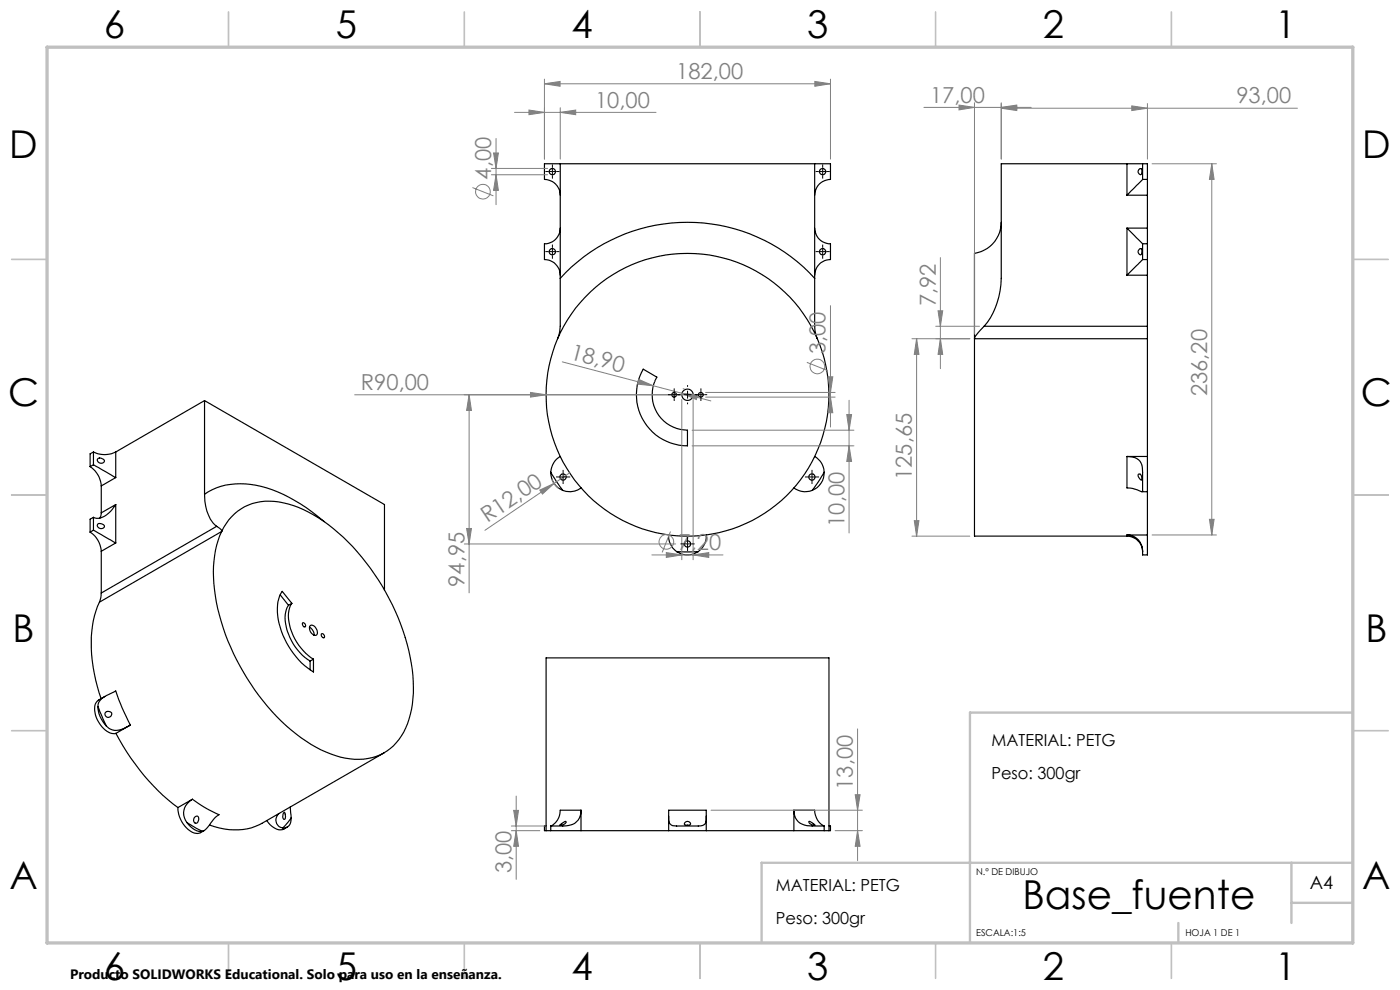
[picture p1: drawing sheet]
<svg xmlns="http://www.w3.org/2000/svg" width="297mm" height="210mm" viewBox="0 0 297 210" stroke-linecap="round" stroke-linejoin="round" font-family="sans-serif">
<g fill="none" stroke="#000" stroke-width=".25">
<path d="M118.9 34.7h-3.4v3.4a3.4 3.4 0 0 1 3.4 3.3M118.9 34.7h53.9M118.9 34.7v24.3M172.8 34.7h3.4v3.4a3.4 3.4 0 0 0-3.4 3.3M172.8 34.7v24.3M239.1 34.7h3.3M239.1 34.7h-26.7v24.3a15.9 15.9 0 0 1-3.6 10.2M239.1 34.7v6.7M241.7 35.8h.2a.78 .78 0 0 1 0 1.3 .69 .69 0 0 1-.5-.6 .69 .69 0 0 1 .3-.7zM242.4 38.1l-3.3 3.3M242.4 34.7h1v3.4M242.4 38.1h1"/>
<path d="M242.4 34.7v3.4M243.4 38.1v3.3M118.9 59v4.8a28 28 0 0 1-.4 7.6l-.2 .5M118.9 59a36.6 36.6 0 0 1 53.9 0M118.9 48.4a3.3 3.3 0 0 1-3.4 3.3v3.4a3.4 3.4 0 0 1 3.4 3.3M172.8 59v6.4a17.2 17.2 0 0 0 .4 6.1l.2 .4M172.8 48.4a3.3 3.3 0 0 0 3.4 3.3v3.4a3.4 3.4 0 0 0-3.4 3.3M212.4 47.2a6.8 6.8 0 0 1-5.7 6.6v18.1M239.1 48.4l3.3 3.3M239.1 58.4h4.3M239.1 48.4h4.3M239.1 41.4h4.3"/>
<path d="M239.1 48.4v10M241.7 52.8l.2-.1a.81 .81 0 0 1 .1 1.3 .66 .66 0 0 1-.5-.5 .66 .66 0 0 1 .2-.7zM242.4 55.1l-3.3 3.3M242.4 55.1h1M242.4 51.7v3.4M242.4 51.7h1M243.4 55.1v3.3M243.4 48.4v3.3M243.4 41.4v7M243.4 51.7v3.4M243.4 58.4v10.8M118.3 71.9a30 30 0 0 1 27.5-18.1 30 30 0 0 1 27.6 18.1"/>
<path d="M118.3 71.9a30 30 0 0 0 27.5 41.8 30 30 0 0 0 27.6-41.8M136.5 78.3l2.8 1.7a7.5 7.5 0 0 0 6.5 11.3v3.3a10.9 10.9 0 0 1-9.3-16.3zM206.7 71.9v41.8h32.4M206.7 71.9h36.7M208.8 69.2l-1.9 2.1-.2 .6M208.8 69.2h34.6M243.4 71.9v24.9M243.4 69.2v2.7M19.1 99a5.3 5.3 0 0 1 2.4 4.1M19.8 98.6l4.8 2.7M19.8 95.9a5.2 5.2 0 0 0 4.8 0M19.8 95.9v2.7"/>
<path d="M19.8 95.9l-.7 .4v2.7M19.8 98.6l-.7 .4M20.8 97.3a1.01 1.01 0 0 1 1.4 .6 .77 .77 0 0 1-1 .3 .77 .77 0 0 1-.5-.8zM24.6 95.9v5.4M43.4 85l-18.8 10.9M43.4 85v19.8M43.4 85l38.2 22v18.2M118.9 96.8a3.9 3.9 0 0 0-2.1 3.4M172.8 96.8a4.1 4.1 0 0 1 2 3.4M239.1 96.8a2.81 2.81 0 0 1 3.2 2.2l.1 5.2-.2 .1a7.7 7.7 0 0 0-3.1-.8zM239.1 96.8h4.3M243.4 96.8v7.5"/>
<path d="M19.1 112.9a5.2 5.2 0 0 1 2.4 4M19.8 112.5l4.8 2.7M19.8 112.5l-.7 .4M19.8 109.7v2.8M19.8 109.7l-.7 .4v2.8M20.7 111.2a.97 .97 0 0 1 1.5 .5 .77 .77 0 0 1-1 .4 .77 .77 0 0 1-.5-.9zM21.5 108.8l-.3 1.1M21.5 103.1v5.7M21.5 116.9v8.9M24.6 107a5.1 5.1 0 0 1-4.1 3l-.7-.3M24.6 101.3l-3.1 1.8M24.6 107v8.2"/>
<path d="M24.6 115.2l-3.1 1.7M24.6 107l-3.1 1.8M43.4 104.8a8.7 8.7 0 0 0 2.6 6.8M43.4 104.8a15 15 0 0 1 13.2-1.3 35.9 35.9 0 0 1 12.2 7.2M46 111.6a1.39 1.39 0 0 1 1 1.1M46 111.6l-24.5 14.2M47 112.7l-25.9 15M49.1 109.6a11.5 11.5 0 0 1 12.1-2.7 31.5 31.5 0 0 1 14.6 10.2 47.6 47.6 0 0 1 11.9 27.4 19.2 19.2 0 0 1-3.1 12.4 10.9 10.9 0 0 1-11.3 3.9 28.8 28.8 0 0 1-14.6-8.8 48.4 48.4 0 0 1-13.3-28.2 19.5 19.5 0 0 1 3.1-13.5zM116.8 100.2l2.6 3.8M116.8 100.2a4 4 0 0 0 2.6 3.8M123.3 103.5a4 4 0 0 1-3.9 .5M141.9 113.5a4.1 4.1 0 0 0 1.6 3.5"/>
<path d="M143.5 117h4.6M143.5 117a4.1 4.1 0 0 0 4.6 0M149.8 113.5a4 4 0 0 1-1.7 3.5M168.4 103.5h.1a4 4 0 0 0 3.8 .5M174.8 100.2l-2.5 3.8M174.8 100.2a4 4 0 0 1-2.5 3.8M239.1 113.7a3.4 3.4 0 0 1 3.3 3.4M239.1 113.5a3.6 3.6 0 0 1 3.3 4.2h1v-4.2M239.1 113.5v.2M239.1 113.5h4.3M241.5 100.6a.83 .83 0 0 1 .6 1.3 1.31 1.31 0 0 1-.6-1.3zM242.3 104.3h1.1"/>
<path d="M243.4 104.3v9.2M21.1 127.7a24.4 24.4 0 0 0-1.1 15.1l1.4 5.4M21.5 125.8l-.4 1.9M59.4 126.2l1.8 2.2M61.2 128.4a6.6 6.6 0 0 0 0 6.1 11.3 11.3 0 0 0 4.6 5.7M61.9 128l-2-2.6a8.9 8.9 0 0 0-.5 7.7 17 17 0 0 0 7.1 9.4v-2.7M61.9 128a6.6 6.6 0 0 0 0 6.1 11.8 11.8 0 0 0 4.6 5.7M61.9 128l-.7 .4M64.2 132.2a.47 .47 0 0 1 .5 .2 .47 .47 0 0 1-.1 .6l-.4-.3zM65.7 133.1a1.9 1.9 0 0 1 .9 1.7M65.8 132.7a1.36 1.36 0 0 1 1.5 1.8l-.1 .1a1.12 1.12 0 0 1-1.5-1.1v-.5zM66.5 139.8l-.7 .4"/>
<path d="M68.2 134.4a.5 .5 0 0 1 .6 .3 .5 .5 0 0 1-.2 .6l-.4-.3zM20.8 149.9a3 3 0 0 1 2.3-2.6l1.5-.7a45.9 45.9 0 0 0 3.1 7.2M20.8 149.9l1.8 4.1M20.8 149.9a6.1 6.1 0 0 0 1.8 4.1M22.3 147.7l-1.4 .8a2.3 2.3 0 0 0-.8 2.6 5.6 5.6 0 0 0 3.8 4.5h.7M24.6 155.6a46 46 0 0 0 13.1 15.7M27.7 153.8a4.7 4.7 0 0 1-4.2 .9l-.9-.7M27.7 153.8l-3.1 1.8M65.8 140.2v1.9M81.5 159.7l-25.9 15a13.2 13.2 0 0 1-11.2 .3M37.7 171.3a5.7 5.7 0 0 0 3.9 5.5 2.19 2.19 0 0 0 1.7-.6M39.7 174.5a3.7 3.7 0 0 0 3.2 1.8"/>
<path d="M39.7 174.5l3.2 1.8M40.8 169.5a26.9 26.9 0 0 0 5.7 3.3l-1.2 1a6.5 6.5 0 0 1-2.4 2.5M40.8 169.5a3.3 3.3 0 0 0-1.1 5M40.8 169.5l-3.1 1.8M41.2 173.5l.6-.4a.81 .81 0 0 1 .3 .9 .81 .81 0 0 1-.7 .6l-.2-.1a.87 .87 0 0 1 0-1zM56.6 174.1a3.7 3.7 0 0 0 3.3 1.9l1.1-.6M59.2 172.6a1.73 1.73 0 0 0-.6 1.7 1.73 1.73 0 0 0 1.4 1.3M60.3 172.3a1.19 1.19 0 0 1 .2 1.4l-.2 .1a.95 .95 0 0 1 0-1.5zM61.6 171.2l.2 2.3M61.8 173.5a1.67 1.67 0 0 1-1.8 2.1M61.8 173.5l-1.8 2.1M115.9 176.2v-36.6h60v36.6"/>
<path d="M115.9 176.2h.9M115.9 175.2h-.4v1h.4M116.8 176.2h6.5M116.8 175.2v1M118.9 174.9l1.2-.6a.91 .91 0 0 1-1.2 .7zM123.3 171.9h-4.4a3.6 3.6 0 0 1-2.1 3.3M123.3 176.2h18.6M123.3 171.9a3.3 3.3 0 0 1-3.9 3.3h-2.6M123.3 171.9v4.3M141.9 171.9h7.9v1.6a1.39 1.39 0 0 1-1.7 1.7h-4.6a1.4 1.4 0 0 1-1.6-1.7zM141.9 176.2h7.9M141.9 173.1v3.1"/>
<path d="M145.3 174.5a.6 .6 0 0 1 .8-.3 .6 .6 0 0 1 .3 .7h-1.1l-.1-.1zM149.8 176.2h18.6M149.8 173.1v3.1M168.4 171.9h4.4a3.6 3.6 0 0 0 2 3.3M168.4 171.9a3.2 3.2 0 0 0 3.9 3.3h2.5M168.4 176.2h6.4M168.4 171.9v4.3M171.6 174.2l1.3 .8a1.04 1.04 0 0 1-1.3-.8zM174.8 176.2h1.1M174.8 175.2v1M175.9 175.2h.3v1h-.3"/>
<circle cx="117.2" cy="36.4" r=".66"/>
<circle cx="174.5" cy="36.4" r=".67"/>
<circle cx="117.2" cy="53.4" r=".67"/>
<circle cx="174.5" cy="53.4" r=".67"/>
<circle cx="143" cy="83.7" r=".5"/>
<circle cx="145.8" cy="83.7" r="1.2"/>
<circle cx="148.7" cy="83.7" r=".5"/>
<circle cx="119.4" cy="101.2" r=".66"/>
<circle cx="145.8" cy="115.4" r=".67"/>
<circle cx="172.2" cy="101.2" r=".67"/>
<circle cx="23" cy="151.5" r=".69"/>
</g>
<g fill="none" stroke="#808080" stroke-width=".21">
<path d="M100.2 39.8l4.5 1.7M104.2 35.7h12M104.2 37.1h12M104.7 32.4h1l-.5 3.3zM105.2 29.4v14"/>
<circle cx="102.5" cy="40.7" r="1.56"/>
</g>
<g fill="none" stroke="#c0c0c0" stroke-width=".35">
<path d="M48.5 2.5v7.5M98.5 2.5v7.5M148.5 2.5v7.5M198.5 2.5v7.5M248.5 2.5v7.5M2.5 55h7.5M287 55h7.5M2.5 105h7.5M287 105h7.5M2.5 155h7.5M287 155h7.5M48.5 200v7.5"/>
<path d="M98.5 200v7.5M148.5 200v7.5M198.5 200v7.5M248.5 200v7.5"/>
</g>
<path d="M287 151.2h-81.2v48.8M250 195.8v4.2M274 183v12.8M274 191.5h13M287 183h-125.4v17" fill="none" stroke="#c0c0c0" stroke-width=".5"/>
<path d="M10 10h277v190h-277z" fill="none" stroke="#c0c0c0" stroke-width=".7"/>
<path d="M104.7 32.4h1l-.5 3.3z" fill="#808080"/>
<path d="M105.2 37.1l.5 3.3h-1z" fill="none" stroke="#808080" stroke-width=".21"/>
<path d="M105.2 37.1l.5 3.3h-1z" fill="#808080"/>
<path d="M115.5 16.8v17M115.5 17.8h60.7M172.9 17.3l3.3 .5-3.3 .5zM176.2 16.8v17" fill="none" stroke="#808080" stroke-width=".21"/>
<path d="M172.9 17.3l3.3 .5-3.3 .5z" fill="#808080"/>
<path d="M115.5 17.8l3.3-.5v1z" fill="none" stroke="#808080" stroke-width=".21"/>
<path d="M115.5 17.8l3.3-.5v1z" fill="#808080"/>
<path d="M109.1 23.8h30.1M115.5 22.9v10.9M118.9 23.8l3.2-.5v1zM118.9 22.9v10.9" fill="none" stroke="#808080" stroke-width=".21"/>
<path d="M118.9 23.8l3.2-.5v1z" fill="#808080"/>
<path d="M112.2 23.3l3.3 .5-3.3 .5z" fill="none" stroke="#808080" stroke-width=".21"/>
<path d="M112.2 23.3l3.3 .5-3.3 .5z" fill="#808080"/>
<g fill="none" stroke="#808080" stroke-width=".21">
<path d="M144.6 84.7v34M147 84.7v34M138.3 117.7h15.1M141.4 117.2l3.2 .5-3.2 .5zM142.2 112.7l-1.7 4.5"/>
<circle cx="141.4" cy="115" r="1.55"/>
</g>
<path d="M141.4 117.2l3.2 .5-3.2 .5z" fill="#808080"/>
<path d="M147 117.7l3.4-.5v1z" fill="none" stroke="#808080" stroke-width=".21"/>
<path d="M147 117.7l3.4-.5v1z" fill="#808080"/>
<g fill="none" stroke="#808080" stroke-width=".21">
<path d="M171.2 76.9l4.4 1.7M175.7 79.9h1l-.5 3.3zM176.2 64.8v25.8M149.7 83.2h27.5M149.7 84.2h27.5"/>
<circle cx="173.4" cy="77.7" r="1.56"/>
</g>
<path d="M175.7 79.9h1l-.5 3.3z" fill="#808080"/>
<path d="M176.2 84.2l.5 3.4h-1z" fill="none" stroke="#808080" stroke-width=".21"/>
<path d="M176.2 84.2l.5 3.4h-1z" fill="#808080"/>
<path d="M119.3 76.8l25.4 6.6M138.9 80.8h.1M144.7 83.4l3.3 .4-.3 1zM144.7 83.4l6.1 1.6M144.9 82.5h.1" fill="none" stroke="#808080" stroke-width=".21"/>
<path d="M144.7 83.4l3.3 .4-.3 1z" fill="#808080"/>
<path d="M135.5 80.5l3.1 1.3-3.3-.3z" fill="none" stroke="#808080" stroke-width=".21"/>
<path d="M135.5 80.5l3.1 1.3-3.3-.3z" fill="#808080"/>
<path d="M146.8 94.6h34.4M146.8 91.3h34.4M180.1 94.6l.6 3.3h-1.1zM180.1 84.9v28.2" fill="none" stroke="#808080" stroke-width=".21"/>
<path d="M180.1 94.6l.6 3.3h-1.1z" fill="#808080"/>
<path d="M179.6 87.9h1.1l-.6 3.4z" fill="none" stroke="#808080" stroke-width=".21"/>
<path d="M179.6 87.9h1.1l-.6 3.4z" fill="#808080"/>
<path d="M114.5 104l3-1.5-2.4 2.3zM117.1 101.7a3.9 3.9 0 0 0 1.4 1.9M120.9 100.3l-18 12.2" fill="none" stroke="#808080" stroke-width=".21"/>
<path d="M114.5 104l3-1.5-2.4 2.3z" fill="#808080"/>
<path d="M98.5 83.7h46.4M99.5 83.7l.5 3.4h-1zM99.5 83.7v42.1M98.5 115.4h44.8" fill="none" stroke="#808080" stroke-width=".21"/>
<path d="M99.5 83.7l.5 3.4h-1z" fill="#808080"/>
<path d="M99 112.1h1l-.5 3.3z" fill="none" stroke="#808080" stroke-width=".21"/>
<path d="M99 112.1h1l-.5 3.3z" fill="#808080"/>
<path d="M75.2 83.7h70.6M112.5 83.2l3.4 .5-3.4 .5z" fill="none" stroke="#808080" stroke-width=".21"/>
<path d="M112.5 83.2l3.4 .5-3.4 .5z" fill="#808080"/>
<path d="M196 22.8h22.8M206.7 21.8v49.1M212.4 22.8l3.3-.5v1zM212.4 21.8v12" fill="none" stroke="#808080" stroke-width=".21"/>
<g fill="none" stroke="#000" stroke-width=".21" stroke-dasharray="15.2 1.3 1.3 1.3" stroke-linecap="butt">
<path d="M116.4 36.4h-.7M117.2 36.4v-.8M117.2 36.4h-.8M117.2 36.4v.8M117.2 36.4h.8M117.2 35.6v-.7M117.2 37.2v.7M118 36.4h.7M173.7 36.4h-.7M174.5 36.4v-.8M174.5 36.4h-.8M174.5 36.4v.8"/>
<path d="M174.5 36.4h.9M174.5 35.6v-.7M174.5 37.2v.7M175.4 36.4h.6M116.4 53.4h-.7M117.2 53.4v-.9M117.2 53.4h-.8M117.2 53.4v.8M117.2 53.4h.8M117.2 52.5v-.6M117.2 54.2v.7M118 53.4h.7"/>
<path d="M173.7 53.4h-.7M174.5 53.4v-.9M174.5 53.4h-.8M174.5 53.4v.8M174.5 53.4h.9M174.5 52.5v-.6M174.5 54.2v.7M175.4 53.4h.6M142.2 83.7h-.5M143 83.7v-.8M143 83.7h-.8M143 83.7v.9"/>
<path d="M143 83.7h.9M143 82.9v-.5M143 84.6v.5M143.9 83.7h.5M144.2 83.7h-.4M145.9 83.7v-.8M145.9 83.7h-.9M145.9 83.7v.9M145.9 83.7h.8M145.9 82.1v-.4M145.9 85.4v.4M147.5 83.7h.4"/>
<path d="M147.9 83.7h-.5M148.7 83.7v-.8M148.7 83.7h-.8M148.7 83.7v.9M148.7 83.7h.8M148.7 82.9v-.5M148.7 84.6v.5M149.5 83.7h.5M118.6 101.2h-.6M119.5 101.2v-.9M119.5 101.2h-.9M119.5 101.2v.8"/>
<path d="M119.5 101.2h.8M119.5 100.3v-.6M119.5 102v.7M120.3 101.2h.7M145 115.4h-.6M145.9 115.4v-.9M145.9 115.4h-.9M145.9 115.4v.8M145.9 115.4h.8M145.9 114.5v-.6M145.9 116.2v.7M146.7 115.4h.7"/>
<path d="M171.4 101.2h-.6M172.3 101.2v-.9M172.3 101.2h-.9M172.3 101.2v.8M172.3 101.2h.8M172.3 100.3v-.6M172.3 102v.7M173.1 101.2h.7"/>
</g>
<path d="M212.4 22.8l3.3-.5v1z" fill="#808080"/>
<path d="M203.4 22.3l3.3 .5-3.3 .5z" fill="none" stroke="#808080" stroke-width=".21"/>
<path d="M203.4 22.3l3.3 .5-3.3 .5z" fill="#808080"/>
<path d="M212.4 22v11.8M212.4 23h62.8M240.1 22.5l3.3 .5-3.3 .5zM243.4 22v11.8" fill="none" stroke="#808080" stroke-width=".21"/>
<path d="M240.1 22.5l3.3 .5-3.3 .5z" fill="#808080"/>
<path d="M212.4 23l3.3-.5v1z" fill="none" stroke="#808080" stroke-width=".21"/>
<path d="M212.4 23l3.3-.5v1z" fill="#808080"/>
<path d="M199.5 54.6v23.6M198.5 69.2h9.3M198.5 71.9h7.2M199 65.9h1l-.5 3.3z" fill="none" stroke="#808080" stroke-width=".21"/>
<path d="M199 65.9h1l-.5 3.3z" fill="#808080"/>
<path d="M199.5 71.9l.5 3.3h-1z" fill="none" stroke="#808080" stroke-width=".21"/>
<path d="M199.5 71.9l.5 3.3h-1z" fill="#808080"/>
<path d="M193.5 71.9h12.2M194.5 71.9v41.8M193.5 113.7h12.2M194 110.4h.9l-.4 3.3z" fill="none" stroke="#808080" stroke-width=".21"/>
<path d="M194 110.4h.9l-.4 3.3z" fill="#808080"/>
<path d="M194.5 71.9l.4 3.3h-.9z" fill="none" stroke="#808080" stroke-width=".21"/>
<path d="M194.5 71.9l.4 3.3h-.9z" fill="#808080"/>
<path d="M244.4 34.7h13.7M257.1 34.7l.5 3.4h-1zM257.1 34.7v78.8M244.4 113.5h13.7" fill="none" stroke="#808080" stroke-width=".21"/>
<path d="M257.1 34.7l.5 3.4h-1z" fill="#808080"/>
<path d="M256.6 110.2h1l-.5 3.3z" fill="none" stroke="#808080" stroke-width=".21"/>
<path d="M256.6 110.2h1l-.5 3.3z" fill="#808080"/>
<path d="M108.5 175.2h7.4M108.5 176.2h6M109 171.9h1l-.5 3.3zM109.5 168.9v17.6" fill="none" stroke="#808080" stroke-width=".21"/>
<path d="M109 171.9h1l-.5 3.3z" fill="#808080"/>
<path d="M109.5 176.2l.5 3.3h-1z" fill="none" stroke="#808080" stroke-width=".21"/>
<path d="M109.5 176.2l.5 3.3h-1z" fill="#808080"/>
<path d="M181.9 154.6v28M150.8 171.9h32.2M177.2 176.2h5.8M181.4 168.6h1.1l-.6 3.3z" fill="none" stroke="#808080" stroke-width=".21"/>
<path d="M181.4 168.6h1.1l-.6 3.3z" fill="#808080"/>
<path d="M181.9 176.2l.6 3.3h-1.1z" fill="none" stroke="#808080" stroke-width=".21"/>
<path d="M181.9 176.2l.6 3.3h-1.1z" fill="#808080"/>
<text font-size="8.5" x="216.9" y="192.7">Base_fuente</text>
<g font-size="8.1">
<text x="22" y="8">6</text>
<text x="71.2" y="8">5</text>
<text x="121.2" y="8">4</text>
<text x="171.2" y="8">3</text>
<text x="221.2" y="8">2</text>
<text x="270.5" y="8">1</text>
<text x="2" y="33.6">D</text>
<text x="289" y="33.6">D</text>
<text x="1.7" y="86.1">C</text>
<text x="288.7" y="86.1">C</text>
<text x="2.7" y="136.1">B</text>
<text x="289.7" y="136.1">B</text>
<text x="2" y="188.6">A</text>
<text x="289" y="188.6">A</text>
<text x="22" y="208">6</text>
<text x="71.2" y="208">5</text>
<text x="121.2" y="208">4</text>
<text x="171.2" y="208">3</text>
<text x="221.2" y="208">2</text>
<text x="270.5" y="208">1</text>
</g>
<g font-size="4.7" fill="#808080">
<text x="143.5" y="16.7">182,00</text>
<text x="126.3" y="22.8">10,00</text>
<text x="197.3" y="21.8">17,00</text>
<text x="262.3" y="21.9">93,00</text>
<text x="104.2" y="38.1" transform="rotate(-90 104.2 38.1)">4,00</text>
<text x="198.5" y="65" transform="rotate(-90 198.5 65)">7,92</text>
<text x="120.8" y="76.1" transform="rotate(15 120.8 76.1)">18,90</text>
<text x="175.1" y="75.2" transform="rotate(-90 175.1 75.2)">3,00</text>
<text x="76.6" y="82.7">R90,00</text>
<text x="256.1" y="84" transform="rotate(-90 256.1 84)">236,20</text>
<text x="193.5" y="101.8" transform="rotate(-90 193.5 101.8)">125,65</text>
<text x="103.4" y="110.9" transform="rotate(-34 103.4 110.9)">R12,00</text>
<text x="179.1" y="111.7" transform="rotate(-90 179.1 111.7)">10,00</text>
<text x="143.9" y="116.6">7,20</text>
<text x="98.5" y="124.5" transform="rotate(-90 98.5 124.5)">94,95</text>
<text x="180.9" y="167.5" transform="rotate(-90 180.9 167.5)">13,00</text>
<text x="108.5" y="185.2" transform="rotate(-90 108.5 185.2)">3,00</text>
</g>
<text font-size="3.9" x="277.9" y="188.5">A4</text>
<g font-size="3.5">
<text x="210.3" y="158.2">MATERIAL: PETG</text>
<text x="210.3" y="165.3">Peso: 300gr</text>
<text x="164.6" y="188.9">MATERIAL: PETG</text>
<text x="164.6" y="196">Peso: 300gr</text>
</g>
<text font-size="2.9" x="14.9" y="207.6">Producto SOLIDWORKS Educational. Solo para uso en la enseñanza.</text>
<g font-size="2">
<text x="207.1" y="185.5">N.º DE DIBUJO</text>
<text x="207.1" y="198.6">ESCALA:1:5</text>
<text x="251.5" y="198.6">HOJA 1 DE 1</text>
</g>
</svg>
